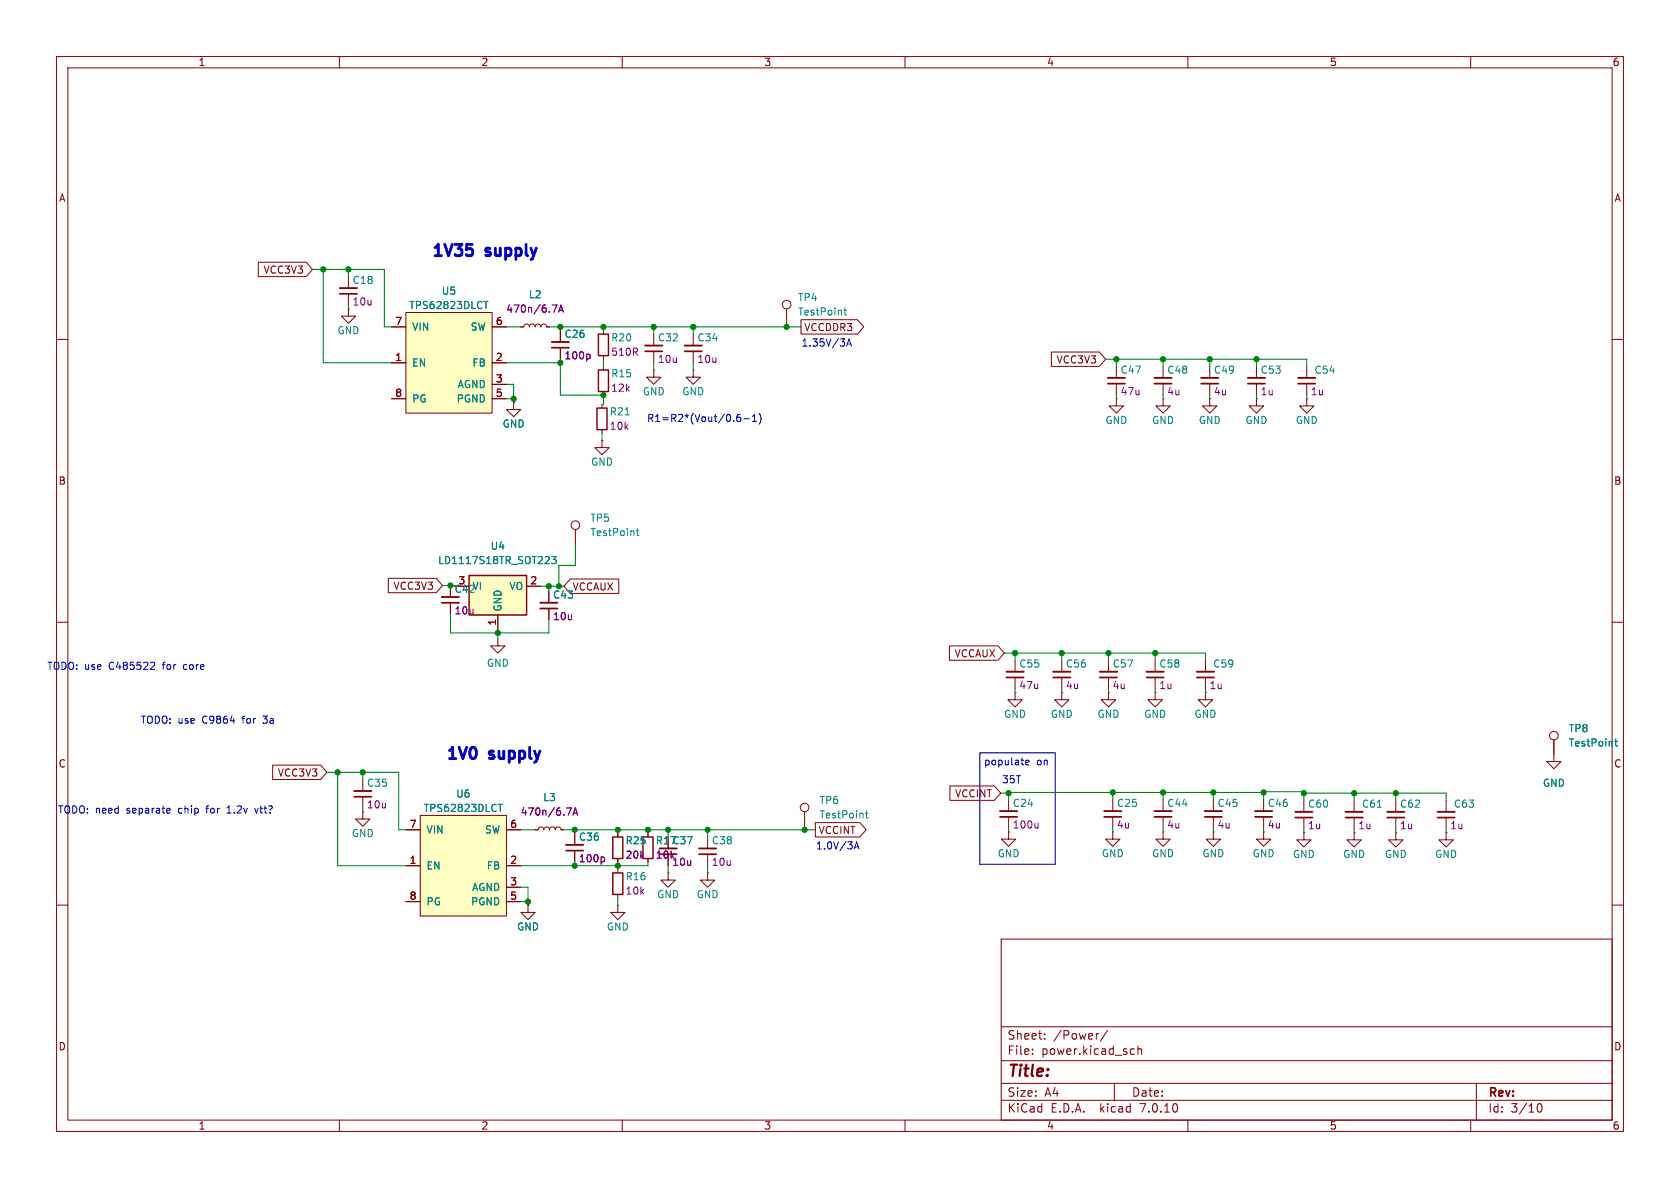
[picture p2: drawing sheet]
<svg xmlns="http://www.w3.org/2000/svg" width="297mm" height="210mm" viewBox="0 0 297 210" stroke-linecap="round" stroke-linejoin="round" font-family="sans-serif">
<g fill="none" stroke="#840000" stroke-width=".18">
<path d="M10 10h277v190h-277zM12 12h273v186h-273zM60 10v2M110 10v2M160 10v2M210 10v2M260 10v2M10 60h2M45.7 46.4h8.4l1.1 1.2-1.1 1.3h-8.4zM61.6 54.6v1.3h1.3l-1.3 1.3-1.3-1.3h1.3M61.6 54.6h.1M61.6 48.9v2"/>
<path d="M61.6 51.9v2.1M69.2 57.8h2.6M71.8 55.2h15.2v17.8h-15.2zM87 57.8h2.5M92.1 57.8h.5l.1-.4 .4-.1 .4 .1 .1 .4 .2-.4 .3-.1 .4 .1 .1 .4 .2-.4 .3-.1 .4 .1 .1 .4 .2-.4 .4-.1 .3 .1 .1 .4h.6M99.1 58.4v2.1M106.7 58.4v.7M115.6 59.1v2M122.6 59.1v2M139.1 54.6v2.6M141.6 56.5h10l1.1 1.3-1.1 1.3h-10zM285 60h2"/>
<path d="M69.2 64.1h2.6M69.2 70.5h2.6M87 64.1h2.5M87 67.9h2.5M87 70.5h2.5M90.8 71.1v1.3h1.3l-1.3 1.3-1.3-1.3h1.3M90.8 71.1h.1M99.1 61.5v2M106.4 77.9v1.2h1.3l-1.3 1.3-1.2-1.3h1.2M106.4 77.9h.1M106.4 71.5v.6M106.4 75.9v.7"/>
<path d="M106.7 62.9v.6M106.7 64.8v.6M106.7 69.2v.7M115.6 65.4v1.3h1.2l-1.2 1.2-1.3-1.2h1.3M115.6 65.4h.1M115.6 62.1v2M122.6 65.4v1.3h1.2l-1.2 1.2-1.3-1.2h1.3M122.6 65.4h.1M122.6 62.1v2M185.9 62.2h8.4l1.2 1.3-1.2 1.3h-8.4zM197.4 70.5v1.3h1.2l-1.2 1.2-1.3-1.2h1.3M197.4 70.5h.1"/>
<path d="M197.4 64.8v2M197.4 67.8v2.1M205.6 70.5v1.3h1.3l-1.3 1.2-1.3-1.2h1.3M205.6 70.5h.1M205.6 64.8v2M205.6 67.8v2.1M213.9 70.5v1.3h1.2l-1.2 1.2-1.3-1.2h1.3M213.9 70.5h.1M213.9 64.8v2M213.9 67.8v2.1M222.1 70.5v1.3h1.3l-1.3 1.2-1.2-1.2h1.2M222.1 70.5h.1"/>
<path d="M222.1 64.8v2M222.1 67.8v2.1M231 70.5v1.3h1.3l-1.3 1.2-1.3-1.2h1.3M231 70.5h.1M231 64.8v2M231 67.8v2.1M101.7 93.6v2.5M10 110h2M68.7 102.2h8.4l1.1 1.3-1.1 1.3h-8.4zM79.6 103.5v2M79.6 106.6v2M88 112.9v1.3h1.3l-1.3 1.2-1.3-1.2h1.3"/>
<path d="M88 108.7v2.6M93.1 103.6h2.5M97 104.5v2.1M97 107.6v2M100.8 102.4h8.6v2.5h-8.6l-1.1-1.3zM167.8 114.2h8.6l1.1 1.2-1.1 1.3h-8.6zM179.5 116.7v2M179.5 119.8v2M187.7 116.7v2M187.7 119.8v2M196 116.7v2M196 119.8v2"/>
<path d="M204.2 116.7v2M204.2 119.8v2M213.1 116.7v2M213.1 119.8v2M285 110h2M48.2 135.3h8.5l1.1 1.2-1.1 1.3h-8.5zM64.1 137.8v2M167.9 138.9h7.9l1.1 1.3-1.1 1.3h-7.9zM179.5 122.4v1.3h1.2l-1.2 1.3-1.3-1.3h1.3M179.5 122.4h.1M187.7 122.4v1.3h1.3l-1.3 1.3-1.3-1.3h1.3M187.7 122.4h.1"/>
<path d="M196 122.4v1.3h1.2l-1.2 1.3-1.3-1.3h1.3M196 122.4h.1M204.2 122.4v1.3h1.3l-1.3 1.3-1.3-1.3h1.3M204.2 122.4h.1M213.1 122.4v1.3h1.3l-1.3 1.3-1.3-1.3h1.3M213.1 122.4h.1M274.7 130.8v3.8h1.3l-1.3 1.3-1.3-1.3h1.3M10 160h2M64.1 143.5v1.3h1.3l-1.3 1.3-1.2-1.3h1.2M64.1 143.5h.1M64.1 140.8v2.1M71.8 153h2.5"/>
<path d="M71.8 159.4h2.5M71.8 146.7h2.5M74.3 144.1h15.2v17.8h-15.2zM89.5 153h2.6M89.5 156.8h2.6M89.5 159.4h2.6M89.5 146.7h2.6M94.6 146.7h.5l.2-.4 .3-.1 .4 .1 .1 .4 .2-.4 .4-.1 .3 .1 .2 .4 .1-.4 .4-.1 .3 .1 .2 .4 .1-.4 .4-.1 .4 .1 .1 .4h.5M101.6 147.3v2.1M101.6 150.4v2M109.2 147.3v.7M109.2 151.8v.6"/>
<path d="M109.2 153.7v.6M109.2 158.1v.7M114.6 147.3v.7M114.6 151.8v.6M118.1 154.3v1.3h1.3l-1.3 1.2-1.3-1.2h1.3M118.1 154.3h.1M118.1 151v2M125.1 154.3v1.3h1.3l-1.3 1.2-1.3-1.2h1.3M125.1 154.3h.1M125.1 148v2M125.1 151v2M142.2 143.5v2.6"/>
<path d="M144.1 145.4h7.9l1.1 1.3-1.1 1.3h-7.9zM178.3 147.1v1.2h1.3l-1.3 1.3-1.3-1.3h1.3M178.3 147.1h.1M178.3 141.4v2M178.3 144.4v2M196.7 147.1v1.2h-1.2l1.2 1.3 1.3-1.3h-1.3M196.7 147.1h.1M196.7 141.4v2M196.7 144.4v2M205.6 147.1v1.2h-1.3l1.3 1.3 1.3-1.3h-1.3M205.6 147.1h.1M205.6 141.4v2"/>
<path d="M205.6 144.4v2M214.5 147.1v1.2h-1.3l1.3 1.3 1.3-1.3h-1.3M214.5 147.1h.1M214.5 141.4v2M214.5 144.4v2M223.4 147.1v1.2h-1.3l1.3 1.3 1.3-1.3h-1.3M223.4 147.1h.1M223.4 141.4v2M223.4 144.4v2M230.5 147.2v1.3h1.3l-1.3 1.2-1.3-1.2h1.3M230.5 147.2h.1M230.5 141.5v2"/>
<path d="M230.5 144.5v2.1M239.4 147.2v1.3h1.3l-1.3 1.2-1.3-1.2h1.3M239.4 147.2h.1M239.4 141.5v2M239.4 144.5v2.1M246.8 147.2v1.3h1.2l-1.2 1.2-1.3-1.2h1.3M246.8 147.2h.1M246.8 141.5v2M246.8 144.5v2.1M255.7 147.2v1.3h1.2l-1.2 1.2-1.3-1.2h1.3M255.7 147.2h.1M255.7 141.5v2"/>
<path d="M255.7 144.5v2.1M285 160h2M93.3 160v1.3h1.3l-1.3 1.3-1.2-1.3h1.2M93.3 160h.1M109.2 160v1.3h1.3l-1.3 1.3-1.3-1.3h1.3M109.2 160h.1M177 166h108v32h-108zM60 198v2M110 198v2M160 198v2M177 194.5h108M177 191.5h108"/>
<path d="M177 187.5h108M177 181.5h108M182.5 186.3v.1M182.5 185.5v.1M184.7 183.6v.1M184.7 182.8v.1M194.2 182.7l-.2 .1M195.8 182.1l-1.3 2M197 191.5v3M200.1 185.4l.4 .1M200.5 186.3l-.4 .1M201.2 185.5l.2-.1 .3 .1 .1 .9"/>
<path d="M201.2 184.9v1.5M210 198v2M260 198v2M261 191.5v6.5M271.7 195.7l.2-.5 .2-.1a.8 .8 0 0 1 .5 .7 .8 .8 0 0 1-.5 .8l-.2-.1-.2-.5"/>
<circle cx="139.1" cy="53.8" r=".76"/>
<circle cx="101.7" cy="92.8" r=".76"/>
<circle cx="274.7" cy="130" r=".76"/>
<circle cx="142.2" cy="142.7" r=".76"/>
</g>
<g fill="none" stroke="#008484" stroke-width=".18">
<path d="M85.5 53.3h.8M85.9 53.3v1.3M149.2 54.9h.5M149.4 54.4v1.1l.3 .2M110.5 73.4h.8M97.5 98.4h.8l-.4 .5 .4 .1v.5l-.2 .1-.6-.1M112.5 93.8h.5M112.7 93.4v1.1l.3 .2M285.5 131.1h.4M285.6 130.6v1.1l.3 .2M88.1 142.2h.7M88.4 142.2v1.3"/>
<path d="M153 143.8h.5M153.2 143.3v1.1l.3 .2M243.5 142.7h.7"/>
</g>
<g fill="none" stroke="#840000" stroke-width=".3">
<path d="M60.1 51.9h3M97.5 61.5h3.1M114 62.1h3.1M121 62.1h3.1M195.8 67.8h3.1M204.1 67.8h3M212.3 67.8h3.1M220.6 67.8h3M229.5 67.8h3M78.1 106.6h3.1M95.5 107.6h3.1M177.9 119.8h3.1"/>
<path d="M186.2 119.8h3M194.4 119.8h3.1M202.7 119.8h3M211.6 119.8h3M62.6 140.8h3.1M100.1 150.4h3M116.6 151h3M123.6 151h3M176.8 144.4h3M195.2 144.4h3M204.1 144.4h3M213 144.4h3"/>
<path d="M221.9 144.4h3M229 144.5h3M237.9 144.5h3M245.2 144.5h3.1M254.1 144.5h3.1"/>
</g>
<g fill="none" stroke="#840000" stroke-width=".33">
<path d="M60.1 50.9h3M97.5 60.5h3.1M114 61.1h3.1M121 61.1h3.1M195.8 66.8h3.1M204.1 66.8h3M212.3 66.8h3.1M220.6 66.8h3M229.5 66.8h3M78.1 105.5h3.1M95.5 106.6h3.1M177.9 118.7h3.1"/>
<path d="M186.2 118.7h3M194.4 118.7h3.1M202.7 118.7h3M211.6 118.7h3M62.6 139.8h3.1M100.1 149.4h3M116.6 150h3M123.6 150h3M176.8 143.4h3M195.2 143.4h3M204.1 143.4h3M213 143.4h3"/>
<path d="M221.9 143.4h3M229 143.5h3M237.9 143.5h3M245.2 143.5h3.1M254.1 143.5h3.1"/>
</g>
<path d="M97.6 53.9h.9l-.6 1.3M98.8 55.2l.4-1.3 .4 1.3M98.9 54.8h.6M104.1 62.6l.2 .2v.4l-.2 .2M100.1 142.8h.9l-.5 1.3M101.3 144.1l.4-1.3 .4 1.3M101.4 143.7h.6M106.6 151.5l.3 .2v.4l-.3 .2M183.5 145.5v.9M183.5 146.3l-.2 .1" fill="none" stroke="#840084" stroke-width=".18"/>
<g fill="#ffffc2" stroke="#ffffc2" stroke-width=".18">
<path d="M71.8 55.2h15.2v17.8h-15.2z"/>
<path d="M74.3 144.1h15.2v17.8h-15.2z"/>
<path d="M82.9 101.7h10.2v7h-10.2z"/>
</g>
<path d="M105.8 59.1h1.8v3.8h-1.8zM105.5 72.1h1.8v3.8h-1.8zM105.8 65.4h1.8v3.8h-1.8zM82.9 101.7h10.2v7h-10.2zM108.3 154.3h1.8v3.8h-1.8zM108.3 148h1.8v3.8h-1.8zM113.7 148h1.7v3.8h-1.7z" fill="none" stroke="#840000" stroke-width=".25"/>
<g fill="none" stroke="#0000c2" stroke-width=".18">
<path d="M130.4 73.8l.3-.1 .3 .3-.2 .5h-.4M130.8 73.2l-.3 .1-.2 .2M131.5 74h1M133 74.5h.8M133 73.6l.4-.4v1.3M134.2 73.1a1.46 1.46 0 0 1 0 1.9M149.7 61.2l.4-1.3 .4 1.3M149.8 60.8h.6M26.8 117.1h.4l.1 .3-.7 .9h.7M173.2 133.1h13.4v19.7h-13.4zM181.3 134.8l.6-.1v-.3h-.4l-.2 .2 .1 .6h.5M29.7 142.9h.3l.1 .3-.6 .1"/>
<path d="M30 143.7h-.3M40.1 143.7h.8M40.4 142.6l-.3 .2M45 142.9l.3 .8 .3-.8M151 150.1l.4-1.3 .5 1.3M151.1 149.7h.6"/>
</g>
<path d="M83.5 44.2l.1 .1-.1 .7" fill="none" stroke="#0000c2" stroke-width=".5"/>
<g fill="none" stroke="#008400" stroke-width=".18">
<path d="M55.2 47.6h12.7v10.2h1.3M57.1 47.6v16.5h12.1M61.6 47.6v1.3M61.6 54v.6M89.5 57.8h2.6M97.2 57.8h44.4M99.1 57.8v.6M106.7 57.8v.6M115.6 57.8v1.3M122.6 57.8v1.3M139.1 57.2v.6M89.5 64.1h9.6"/>
<path d="M89.5 70.5h1.3M89.5 67.9h1.3v3.2M99.1 63.5v6.4h7.6v1.6h-.3M106.4 76.6v1.3M106.7 63.5v1.3M115.6 64.1v1.3M122.6 64.1v1.3M195.5 63.5h35.5v1.3M197.4 63.5v1.3M197.4 69.9v.6M205.6 63.5v1.3M205.6 69.9v.6"/>
<path d="M213.9 63.5v1.3M213.9 69.9v.6M222.1 63.5v1.3M222.1 69.9v.6M231 69.9v.6M101.7 96.1v3.8h-2.9v3.7M78.2 103.5h2.2M79.6 108.7v3.2h17.4v-2.3M88 111.3v1.6M95.6 103.6h4.1M97 103.6v.9M177.5 115.4h35.6v1.3"/>
<path d="M179.5 115.4v1.3M187.7 115.4v1.3M196 115.4v1.3M204.2 115.4v1.3M57.8 136.5h12.7v10.2h1.3M59.7 136.5v16.5h12.1M64.1 136.5v1.3M179.5 121.8v.6M187.7 121.8v.6M196 121.8v.6M204.2 121.8v.6M213.1 121.8v.6"/>
<path d="M64.1 142.9v.6M92.1 146.7h2.5M92.1 156.8h1.2v3.2M92.1 159.4h1.2M99.7 146.7h44.4M101.6 146.7v.6M101.6 152.4v.6M109.2 146.7v.6M109.2 152.4v1.3M109.2 158.8v1.2M114.6 152.4v.6h-22.5M114.6 146.7v.6"/>
<path d="M118.1 146.7v1.3M118.1 153v1.3M125.1 146.7v1.3M125.1 153v1.3M142.2 146.1v.6M176.9 140.2h1.4M178.3 146.4v.7M196.7 140.1v1.3M196.7 146.4v.7M205.6 140.1v1.3M205.6 146.4v.7M214.5 140.1v1.3"/>
<path d="M214.5 146.4v.7M223.4 140.1h-45.1v1.3M223.4 141.4v-1.4h7.1v1.5M223.4 146.4v.7M230.5 146.6v.6M230.5 140.2h25.2v1.3M239.4 140.2v1.3M239.4 146.6v.6M246.8 140.2v1.3M246.8 146.6v.6M255.7 146.6v.6"/>
</g>
<g fill="#008400" stroke="#008400" stroke-width=".18">
<circle cx="57.1" cy="47.6" r=".46"/>
<circle cx="61.6" cy="47.6" r=".46"/>
<circle cx="90.8" cy="70.5" r=".46"/>
<circle cx="99.1" cy="64.1" r=".46"/>
<circle cx="99.1" cy="57.8" r=".46"/>
<circle cx="205.6" cy="140.1" r=".46"/>
<circle cx="214.5" cy="140.1" r=".46"/>
<circle cx="179.5" cy="115.4" r=".46"/>
<circle cx="187.7" cy="115.4" r=".46"/>
<circle cx="196" cy="115.4" r=".46"/>
<circle cx="204.2" cy="115.4" r=".46"/>
<circle cx="196.7" cy="140.1" r=".46"/>
<circle cx="205.6" cy="63.5" r=".46"/>
<circle cx="213.9" cy="63.5" r=".46"/>
<circle cx="222.1" cy="63.5" r=".46"/>
<circle cx="197.4" cy="63.5" r=".46"/>
<circle cx="64.1" cy="136.5" r=".46"/>
<circle cx="59.7" cy="136.5" r=".46"/>
<circle cx="88" cy="111.9" r=".46"/>
<circle cx="79.6" cy="103.5" r=".46"/>
<circle cx="109.2" cy="146.7" r=".46"/>
<circle cx="101.6" cy="153" r=".46"/>
<circle cx="101.6" cy="146.7" r=".46"/>
<circle cx="93.3" cy="159.4" r=".46"/>
<circle cx="109.2" cy="153" r=".46"/>
<circle cx="115.6" cy="57.8" r=".46"/>
<circle cx="97" cy="103.6" r=".46"/>
<circle cx="98.8" cy="103.6" r=".46"/>
<circle cx="106.7" cy="57.8" r=".46"/>
<circle cx="122.6" cy="57.8" r=".46"/>
<circle cx="106.7" cy="69.9" r=".46"/>
<circle cx="139.1" cy="57.8" r=".46"/>
<circle cx="223.4" cy="140.1" r=".46"/>
<circle cx="239.4" cy="140.2" r=".46"/>
<circle cx="246.8" cy="140.2" r=".46"/>
<circle cx="230.5" cy="140.2" r=".46"/>
<circle cx="125.1" cy="146.7" r=".46"/>
<circle cx="118.1" cy="146.7" r=".46"/>
<circle cx="114.6" cy="146.7" r=".46"/>
<circle cx="178.3" cy="140.2" r=".46"/>
<circle cx="142.2" cy="146.7" r=".46"/>
</g>
<g font-size="2.8" fill="#0000c2">
<text x="76.2" y="45.5">1V35</text>
<text x="86.3" y="45.5">supply</text>
<text x="78.7" y="134.4">1V0</text>
<text x="86.9" y="134.4">supply</text>
</g>
<text font-size="2.8" fill="#840000" x="178" y="190.9">Title:</text>
<g font-size="2.1" fill="#840000">
<text x="178" y="184">Sheet:</text>
<text x="186.2" y="184">/Power/</text>
<text x="178" y="186.7">File:</text>
<text x="184.1" y="186.7">power.kicad_sch</text>
<text x="178" y="196.9">KiCad</text>
<text x="178" y="194.1">Size:</text>
<text x="184.7" y="194.1">A4</text>
<text x="185.7" y="196.9">E.D.A.</text>
<text x="194.6" y="196.9">kicad</text>
<text x="200" y="194.1">Date:</text>
<text x="201.8" y="196.9">7.0.10</text>
<text x="263" y="194.3">Rev:</text>
<text x="263" y="196.9">Id:</text>
<text x="267.1" y="196.9">3/10</text>
</g>
<g font-size="1.8" fill="#840000">
<text x="35" y="11.9">1</text>
<text x="85" y="11.9">2</text>
<text x="135" y="11.9">3</text>
<text x="185" y="11.9">4</text>
<text x="235" y="11.9">5</text>
<text x="285" y="11.9">6</text>
<text x="10.3" y="35.9">A</text>
<text x="285.3" y="35.9">A</text>
<text x="46.5" y="48.6">VCC3V3</text>
<text x="69.8" y="57.5">7</text>
<text x="87.6" y="57.5">6</text>
<text x="142.1" y="58.7">VCCDDR3</text>
<text x="69.8" y="63.9">1</text>
<text x="87.6" y="63.9">2</text>
<text x="186.7" y="64.5">VCC3V3</text>
<text x="69.8" y="70.2">8</text>
<text x="87.6" y="67.7">3</text>
<text x="87.6" y="70.2">5</text>
<text x="10.3" y="85.9">B</text>
<text x="285.3" y="85.9">B</text>
<text x="69.5" y="104.5">VCC3V3</text>
<text x="93.7" y="103.4">2</text>
<text x="101.1" y="104.6">VCCAUX</text>
<text x="87.8" y="110.7" transform="rotate(-90 87.8 110.7)">1</text>
<text x="168.7" y="116.4">VCCAUX</text>
<text x="10.3" y="135.9">C</text>
<text x="49" y="137.5">VCC3V3</text>
<text x="285.3" y="135.9">C</text>
<text x="168.7" y="141.2">VCCINT</text>
<text x="72.3" y="146.4">7</text>
<text x="90.1" y="146.4">6</text>
<text x="115.8" y="149.5">R17C37</text>
<text x="144.6" y="147.6">VCCINT</text>
<text x="72.3" y="152.8">1</text>
<text x="90.1" y="152.8">2</text>
<text x="72.3" y="159.1">8</text>
<text x="90.1" y="156.6">3</text>
<text x="90.1" y="159.1">5</text>
<text x="10.3" y="185.9">D</text>
<text x="285.3" y="185.9">D</text>
<text x="35" y="199.9">1</text>
<text x="85" y="199.9">2</text>
<text x="135" y="199.9">3</text>
<text x="185" y="199.9">4</text>
<text x="235" y="199.9">5</text>
<text x="285" y="199.9">6</text>
</g>
<g font-size="1.8" fill="#008484">
<text x="62.2" y="50.4">C18</text>
<text x="78" y="52.3">U5</text>
<text x="93.4" y="52.9">L2</text>
<text x="141" y="53.4">TP4</text>
<text x="59.6" y="59.3">GND</text>
<text x="72.3" y="54.8">TPS62823DLCT</text>
<text x="72.8" y="58.6">VIN</text>
<text x="83.1" y="58.6">SW</text>
<text x="99.7" y="59.9">C26</text>
<text x="141" y="56">TestPoint</text>
<text x="72.8" y="65">EN</text>
<text x="83.4" y="65">FB</text>
<text x="107.9" y="60.6">R20</text>
<text x="116.2" y="60.6">C32</text>
<text x="123.2" y="60.6">C34</text>
<text x="72.8" y="71.3">PG</text>
<text x="80.6" y="71.3">PGND</text>
<text x="80.8" y="68.8">AGND</text>
<text x="107.9" y="66.9">R15</text>
<text x="113.5" y="70.1">GND</text>
<text x="120.5" y="70.1">GND</text>
<text x="198" y="66.3">C47</text>
<text x="206.3" y="66.3">C48</text>
<text x="214.5" y="66.3">C49</text>
<text x="222.8" y="66.3">C53</text>
<text x="232.3" y="66.3">C54</text>
<text x="88.8" y="75.8">GND</text>
<text x="107.7" y="73.6">R21</text>
<text x="195.3" y="75.2">GND</text>
<text x="203.6" y="75.2">GND</text>
<text x="211.8" y="75.2">GND</text>
<text x="220.1" y="75.2">GND</text>
<text x="229" y="75.2">GND</text>
<text x="104.4" y="82.5">GND</text>
<text x="104.3" y="92.4">TP5</text>
<text x="104.3" y="95">TestPoint</text>
<text x="77.4" y="99.9">LD1117S18TR_SOT223</text>
<text x="86.6" y="97.4">U4</text>
<text x="80.3" y="105">C42</text>
<text x="81" y="103.4">3</text>
<text x="83.4" y="104.5">VI</text>
<text x="90" y="104.5">VO</text>
<text x="97.7" y="106">C43</text>
<text x="88.9" y="108.2" transform="rotate(-90 88.9 108.2)">GND</text>
<text x="86" y="118.1">GND</text>
<text x="180.1" y="118.2">C55</text>
<text x="188.4" y="118.2">C56</text>
<text x="196.6" y="118.2">C57</text>
<text x="204.9" y="118.2">C58</text>
<text x="214.4" y="118.2">C59</text>
<text x="177.4" y="127.1">GND</text>
<text x="185.7" y="127.1">GND</text>
<text x="193.9" y="127.1">GND</text>
<text x="202.2" y="127.1">GND</text>
<text x="211.1" y="127.1">GND</text>
<text x="277.3" y="129.6">TP8</text>
<text x="277.3" y="132.2">TestPoint</text>
<text x="64.8" y="139.3">C35</text>
<text x="74.8" y="143.7">TPS62823DLCT</text>
<text x="80.5" y="141.2">U6</text>
<text x="95.9" y="141.8">L3</text>
<text x="144.8" y="142.3">TP6</text>
<text x="179" y="142.8">C24</text>
<text x="197.4" y="142.8">C25</text>
<text x="206.3" y="142.8">C44</text>
<text x="215.1" y="142.8">C45</text>
<text x="224" y="142.8">C46</text>
<text x="231.1" y="143">C60</text>
<text x="240.7" y="143">C61</text>
<text x="247.4" y="143">C62</text>
<text x="256.9" y="143">C63</text>
<text x="272.7" y="139.3">GND</text>
<text x="62.1" y="148.2">GND</text>
<text x="75.3" y="147.5">VIN</text>
<text x="85.7" y="147.5">SW</text>
<text x="102.2" y="148.8">C36</text>
<text x="110.5" y="149.5">R25</text>
<text x="125.7" y="149.5">C38</text>
<text x="144.8" y="144.9">TestPoint</text>
<text x="75.3" y="153.9">EN</text>
<text x="86" y="153.9">FB</text>
<text x="110.5" y="155.8">R16</text>
<text x="176.3" y="151.7">GND</text>
<text x="194.7" y="151.7">GND</text>
<text x="203.6" y="151.7">GND</text>
<text x="212.5" y="151.7">GND</text>
<text x="221.4" y="151.7">GND</text>
<text x="228.5" y="151.9">GND</text>
<text x="237.4" y="151.9">GND</text>
<text x="244.7" y="151.9">GND</text>
<text x="253.6" y="151.9">GND</text>
<text x="75.3" y="160.2">PG</text>
<text x="83.2" y="160.2">PGND</text>
<text x="83.4" y="157.7">AGND</text>
<text x="116.1" y="159">GND</text>
<text x="123.1" y="159">GND</text>
<text x="91.3" y="164.7">GND</text>
<text x="107.2" y="164.7">GND</text>
</g>
<g font-size="1.8" fill="#840084">
<text x="62.2" y="54.2">10u</text>
<text x="89.4" y="55.5">470n/6.7A</text>
<text x="99.7" y="63.7">100p</text>
<text x="107.9" y="63.1">510R</text>
<text x="116.2" y="64.4">10u</text>
<text x="123.2" y="64.4">10u</text>
<text x="107.9" y="69.4">12k</text>
<text x="198" y="70.1">47u</text>
<text x="206.2" y="70.1">4u</text>
<text x="214.5" y="70.1">4u</text>
<text x="222.8" y="70.1">1u</text>
<text x="231.6" y="70.1">1u</text>
<text x="107.7" y="76.2">10k</text>
<text x="80.3" y="108.8">10u</text>
<text x="97.7" y="109.8">10u</text>
<text x="180.1" y="122">47u</text>
<text x="188.3" y="122">4u</text>
<text x="196.6" y="122">4u</text>
<text x="204.8" y="122">1u</text>
<text x="213.7" y="122">1u</text>
<text x="64.8" y="143.1">10u</text>
<text x="91.9" y="144.4">470n/6.7A</text>
<text x="178.9" y="146.7">100u</text>
<text x="197.4" y="146.7">4u</text>
<text x="206.2" y="146.7">4u</text>
<text x="215.1" y="146.7">4u</text>
<text x="224" y="146.7">4u</text>
<text x="231.1" y="146.8">1u</text>
<text x="240" y="146.8">1u</text>
<text x="247.4" y="146.8">1u</text>
<text x="256.3" y="146.8">1u</text>
<text x="102.2" y="152.6">100p</text>
<text x="110.5" y="152">20k</text>
<text x="115.8" y="152">10k</text>
<text x="118.7" y="153.3">10u</text>
<text x="125.7" y="153.3">10u</text>
<text x="110.5" y="158.3">10k</text>
</g>
<g font-size="1.8" fill="#0000c2">
<text x="141.6" y="61.3">1.35V/3A</text>
<text x="114.3" y="74.7">R1=R2*(Vout/0.6-1)</text>
<text x="8.3" y="118.5">TODO: use</text>
<text x="19.4" y="118.5">C485522</text>
<text x="29.1" y="118.5">for</text>
<text x="32.9" y="118.5">core</text>
<text x="24.8" y="128">TODO: use</text>
<text x="35.9" y="128">C9864</text>
<text x="43.2" y="128">for</text>
<text x="47" y="128">3a</text>
<text x="173.9" y="135.4">populate</text>
<text x="183.3" y="135.4">on</text>
<text x="10.2" y="143.9">TODO: need</text>
<text x="22.5" y="143.9">separate</text>
<text x="31.8" y="143.9">chip</text>
<text x="37" y="143.9">for</text>
<text x="40.8" y="143.9">1.2v</text>
<text x="46" y="143.9">vtt?</text>
<text x="177" y="138.6">35T</text>
<text x="144.1" y="150.2">1.0V/3A</text>
</g>
</svg>
